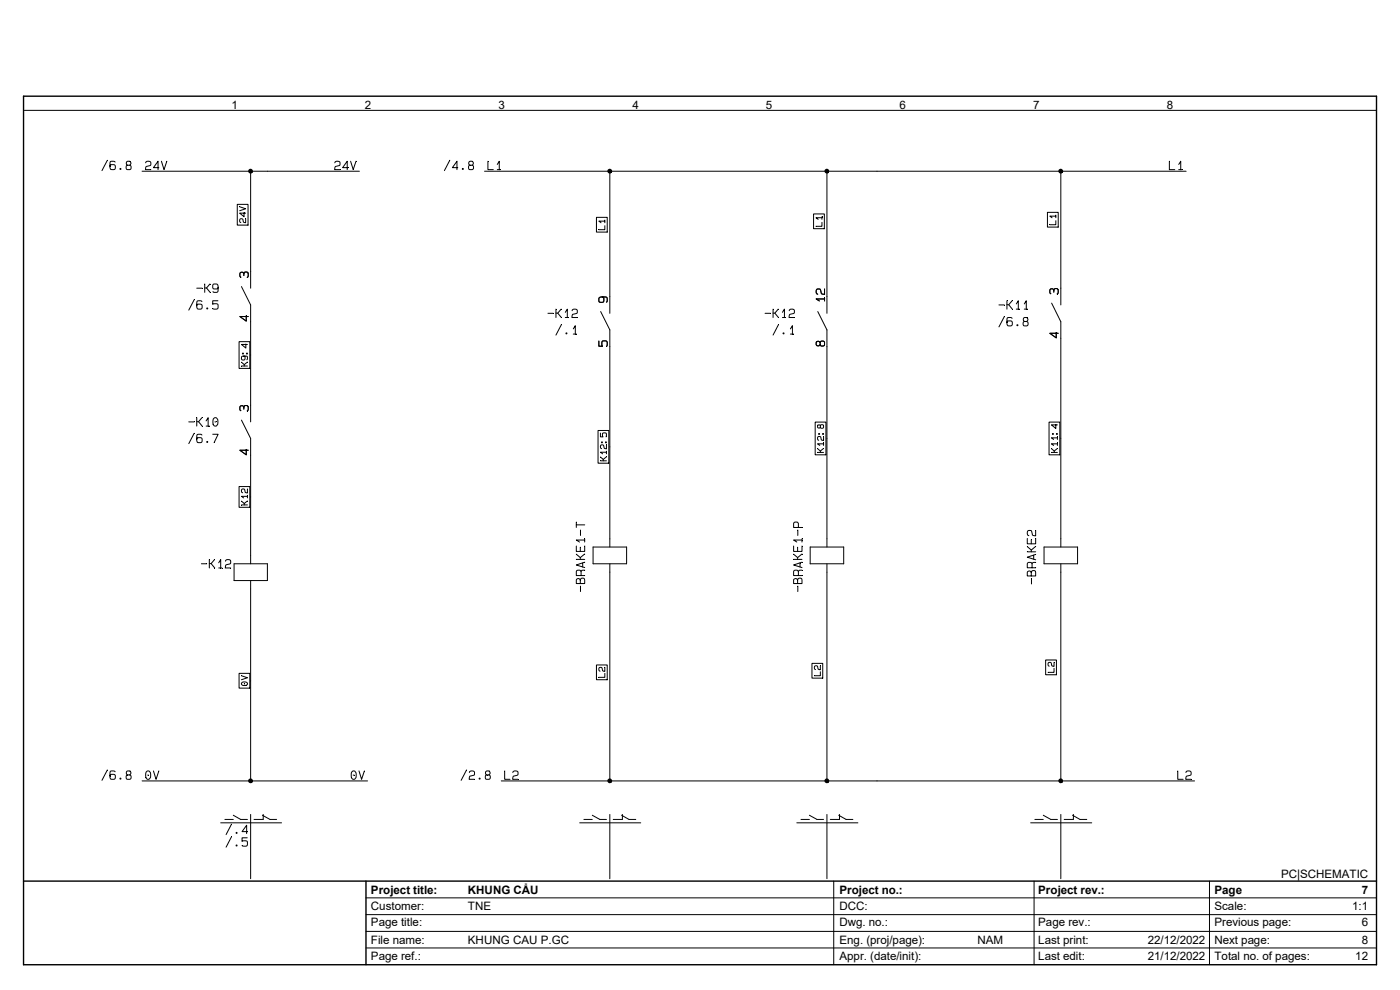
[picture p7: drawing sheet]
<svg xmlns="http://www.w3.org/2000/svg" width="297mm" height="210mm" viewBox="0 0 297 210" stroke-linecap="round" stroke-linejoin="round" font-family="sans-serif">
<path d="M5 20.4h287v184.2h-287zM5 186.9h287M77.6 186.9v17.7" fill="none" stroke="#000" stroke-width=".3"/>
<g fill="none" stroke="#000" stroke-width=".21">
<path d="M5.2 23.4h286.8M22.8 34l-1.2 2.2M24.4 34.4l-.3-.2-.7 .2a1.79 1.79 0 0 0 .1 1.5h.8l.2-.3-.1-.5-.7-.2-.2 .1-.2 .3M27.1 35.1h-.2l-.1 .3v.4l.3 .2h.4l.3-.2v-.6l-.3-.1M30.1 36.3h46.1M30.9 34.5a.56 .56 0 0 1 .9-.3 .56 .56 0 0 1 0 .9l-.8 .2-.1 .7h1.1M33.7 35.6h-1.1l.9-1.4v1.8M34.2 34.2l.6 1.8 .6-1.8M53.2 36.3v24.8M71 34.5a.56 .56 0 0 1 .9-.3 .56 .56 0 0 1 0 .9l-.7 .2-.2 .7h1.1M73.8 35.6h-1.1l1-1.4v1.8M74.4 34.2l.5 1.8 .6-1.8"/>
<path d="M95.4 34l-1.1 2.2M97.1 35.6h-1.1l.9-1.4v1.8M99.7 35.1l-.3 .1v.6l.3 .2h.5l.2-.2 .1-.4-.4-.3M102.8 36.3h148.8M103.5 34.2v1.8h1.1M105.5 34.9l.4-.7v1.8M105.5 36h.7M129.4 36.3v30.2M175.4 36.3v30.2M225 36.3v28.4M248.1 34.2v1.8h1.1M250.1 34.9l.4-.7v1.8"/>
<path d="M250.1 36h.6M50.3 43.3h2.3v4.5h-2.3zM50.8 43.9l1.3 .4-1.3 .4M51.7 58.5l-.1-.7h-.5l-.2 .7 .2 .3M51.7 58.1l.2-.4h.6l.2 .8-.2 .3M51.8 45.1v.9l-1-.8h1.3M52.1 46.4v.8l-.5-.1-.1-.6a.42 .42 0 0 0-.7 .1 .42 .42 0 0 0 .3 .6M126.5 46.1h2.3v3.1h-2.3zM128.3 47.9v.8h-1.3M128.3 46.9h-1.3l.5 .3M128.3 46.7v.5M172.6 45.4h2.3v3.1h-2.3z"/>
<path d="M174.4 47.2v.8h-1.3M174.4 46.2h-1.3l.5 .3M174.4 46v.5M222.2 45h2.3v3.2h-2.3zM224 46.8v.9h-1.3M224 45.8h-1.3l.5 .4M224 45.6v.6M41.2 63.6l-1.2 2.2M41.7 61.1h1.2M42.8 64l-.3-.2-.7 .2a1.79 1.79 0 0 0 .1 1.5h.8l.2-.3-.1-.5-.7-.2-.2 .1-.2 .3M43.4 61.1h.4l.8 .9M43.4 60.2v1.8"/>
<path d="M44.5 60.2l-.7 .9M46.2 63.8h-1.1v.8l.8-.2 .3 .2 .1 .2-.2 .7-1-.1M46.3 61l-.4 .3-.7-.2 .1-.8h.8a1.64 1.64 0 0 1 .1 1.5l-.3 .2-.7-.2M50.7 72.5h2.3v5.6h-2.3zM51.2 60.8l2 3.9v24.8M51.2 77.6h1.3M51.2 76.8l.6 .5M51.7 75.5l.2 .1v.6l-.2 .2-.4-.2v-.6l.9-.1 .3 .1-.1 .7M52.2 73v.8l-1-.7h1.3M52.2 67v1.1l-1.3-1h1.8M52.5 76.8l-.7 .5v.3M116.2 66.5h1.2"/>
<path d="M117.9 66.4h.4l.8 1M117.9 65.6v1.8M119 65.6l-.7 .8M119.1 68.9l-1.2 2.2M119.9 66.3l.5-.7v1.8M119.9 67.4h.7M121.4 65.9a.56 .56 0 0 1 .8-.3 .56 .56 0 0 1 .1 .9l-.8 .2-.2 .7h1.2M121.6 69.8l.4-.7v1.8M121.6 70.9h.7M127 72.3v1.1h.8l-.1-.8 .1-.3h.3l.7 .2-.1 .9M127.4 66.1l2 3.9v46M127.8 63l.3 .3-.2 .8-.8-.1v-.8a1.64 1.64 0 0 1 1.6-.2l.1 .3-.1 .8"/>
<path d="M162.3 66.5h1.1M164 66.4h.4l.7 1M164 65.6v1.8M165.1 65.6l-.7 .8M165.1 68.9l-1.1 2.2M166 66.3l.4-.7v1.8M166 67.4h.7M167.4 65.9a.56 .56 0 0 1 .9-.3 .56 .56 0 0 1 0 .9l-.7 .2-.2 .7h1.1M167.7 69.8l.4-.7v1.8M167.7 70.9h.7M173.5 66.1l1.9 3.9v46M174 72.7l.3-.4 .5 .1 .1 .2v.5l-.1 .3h-.6l-.2-.3"/>
<path d="M174.9 63.4h-1.8l.7 .4M174.9 61.3v1.1l-.7-.1-.2-1a.61 .61 0 0 0-.8 .2 .61 .61 0 0 0 .1 .9h.2M174.9 63.2v.6M211.9 64.7h1.2M213.1 67.1l-1.2 2.2M213.6 64.6h.4l.8 1M213.6 63.8v1.8M214.7 67.5l-.3-.1-.7 .1a1.79 1.79 0 0 0 .1 1.6h.8l.2-.3-.1-.6-.7-.1h-.3l-.1 .3M214.7 63.8l-.7 .8M215.6 64.5l.4-.7v1.8M215.6 65.6h.7M217.3 64.5l.4-.7v1.8"/>
<path d="M217.3 65.6h.7M217.4 68.2l-.3 .2v.6l.2 .1h.5l.3-.1v-.5l-.3-.3M223.1 64.3l1.9 3.9v47.8M223.6 62l-.2-.7h-.5l-.2 .8 .2 .2M223.6 61.6l.1-.3h.6l.2 .7-.2 .4M224.1 70.5v1.2l-1.4-1h1.8M40 89.5h1.2M41.2 91.9l-1.2 2.2M41.7 89.5h.4l.8 .9M41.7 88.6v1.8M42.8 92.3l-.3-.2-.7 .2a1.79 1.79 0 0 0 .1 1.6h.8l.2-.3-.1-.6-.7-.2-.2 .1-.2 .3M42.8 88.6l-.7 .9"/>
<path d="M43.7 89.3l.5-.7v1.8M43.7 90.4h.7M45.1 92.1h1.2l-.9 1.8M45.3 88.8l.3-.2a.91 .91 0 0 1 .7 .6 .91 .91 0 0 1-.2 1l-.3 .2-.3-.1a1.4 1.4 0 0 1-.2-1.5zM45.6 89.5h.2M51.2 89.1l2 3.9v26.6M51.7 86.8l-.1-.7h-.5l-.2 .8 .2 .2M51.7 86.4l.2-.3h.6l.2 .7-.2 .4M52.2 95.3v1.2l-1.3-1h1.8M126.9 91.3h2.3v7h-2.3zM127.4 91.9v.8h.5l-.1-.6 .3-.3 .5 .1v.8M127.4 97.7h1.3"/>
<path d="M127.4 96.9l.6 .6M128.7 96.9l-.7 .6v.2M128.7 95.9h-1.3l.4 .4M128.7 94.4v.8l-.5-.1-.1-.6a.42 .42 0 0 0-.7 0 .42 .42 0 0 0 .2 .7M128.7 95.7v.6M172.9 89.5h2.3v7h-2.3zM173.4 96h1.3M173.4 95.2l.6 .5M174 90.3l.3-.2 .4 .2-.1 .5h-.4l-.2-.2M174.7 95.1l-.7 .6v.3M174.7 94.1h-1.3l.5 .4M174.7 92.6v.8l-.5-.1-.1-.6a.42 .42 0 0 0-.7 .1 .42 .42 0 0 0 .3 .6"/>
<path d="M174.7 93.9v.6M222.5 89.5h2.3v7h-2.3zM223.1 96h1.2M223.1 95.2l.5 .5M224 90v.9l-.9-.8h1.2M224.3 95.1l-.7 .6v.3M224.3 94.1h-1.2l.4 .4M224.3 92.9h-1.2l.4 .3M224.3 92.7v.5M224.3 93.9v.6M42.7 119.6h1.2M44.4 119.5h.4l.8 1"/>
<path d="M44.4 118.7v1.8M45.5 118.7l-.7 .8M46.4 119.4l.4-.7v1.8M47.8 119a.56 .56 0 0 1 .9-.3 .56 .56 0 0 1 0 .9l-.7 .2-.2 .7h1.1M49.7 119.6h7v3.5h-7zM50.7 103.2h2.3v4.4h-2.3zM51.2 107.1h1.3M51.2 106.3l.6 .5M52.5 106.3l-.7 .5v.3M52.5 105.3h-1.3l.5 .3M52.5 103.7v.9l-.5-.2-.1-.6a.42 .42 0 0 0-.7 .1 .42 .42 0 0 0 .3 .6M52.5 105.1v.5"/>
<path d="M122.3 115.8v1.2h1.7v-1.2M122.3 118.7h1.7M122.3 117.6l.8 .7M122.3 110.7v1.2M122.3 111.3h1.7M123.1 116.1v.9M123.1 112.4v1.2M123.6 119.4v.9M124 119.3l-1.7 .5 1.7 .6M124 117.5l-.9 .8v.4M124 114.6h-1.7l.6 .4M124 114.3v.7"/>
<path d="M125.8 116h7.1v3.6h-7.1zM129.4 119.6v46.1M168.4 115.8v1.2h1.7v-1.2M168.4 118.7h1.7M168.4 117.6l.8 .7M169.2 116.1v.9M169.2 112.4v1.2M169.4 111.9v-.9l-.2-.2h-.7l-.1 .2v.9h1.7M169.7 119.4v.9M170.1 119.3l-1.7 .5 1.7 .6M170.1 117.5l-.9 .8v.4M170.1 114.6h-1.7l.6 .4"/>
<path d="M170.1 114.3v.7M171.9 116h7.1v3.6h-7.1zM175.4 119.6v46.1M217.9 114.2v1.2h1.8v-1.2M217.9 117.1h1.8M217.9 116l.9 .7M218.8 114.5v.9M219.3 117.8v.8M219.7 119.3h-.6l-.2 .3M219.7 117.6l-1.8 .6 1.8 .5M219.7 115.9l-.9 .8v.4M219.7 112.5v1.2l-.7-.2-.2-.9a.61 .61 0 0 0-.8 .2 .61 .61 0 0 0 .1 .8h.2"/>
<path d="M221.5 116h7.1v3.6h-7.1zM225 119.6v46.1M46.4 120.5h.7M53.2 123.1v42.6M123.1 123.1a.47 .47 0 0 1 .5-.5 .47 .47 0 0 1 .4 .5v.7h-1.7v-.9l.3-.2 .4 .2 .1 .9M123.1 124.3v1.2M123.3 122.1v-.9l-.2-.2h-.7l-.1 .2v.9h1.7M124 120.9l-.6 .1-.1 .2M169.2 123.1a.47 .47 0 0 1 .5-.5 .47 .47 0 0 1 .4 .5v.7h-1.7v-.9l.3-.2 .4 .2 .1 .9M169.2 124.3v1.2M169.4 122.1v-.9l-.2-.2h-.7l-.1 .2v.9h1.7M170.1 120.9l-.6 .1-.1 .2"/>
<path d="M218.8 121.5a.47 .47 0 0 1 .4-.5 .47 .47 0 0 1 .5 .5v.7h-1.8l.1-.9 .3-.2 .4 .2 .1 .9M218.8 122.7v1.2M218.9 120.4v-.8l-.1-.3h-.7l-.2 .3v.8h1.8M221.8 140h2.3v3.1h-2.3zM50.7 142.8h2.3v3.2h-2.3zM51.2 143.3l1.3 .5-1.3 .4M51.3 144.9a.64 .64 0 0 1 .7-.3 .64 .64 0 0 1 .5 .6 .72 .72 0 0 1-1.3-.3zM51.9 144.9v.2M126.5 141.1h2.3v3.1h-2.3zM128.3 142.8v.9h-1.3M128.3 141.6v.8l-.5-.1-.1-.6a.42 .42 0 0 0-.7 0 .42 .42 0 0 0 .3 .7M172.3 140.7h2.2v3.1h-2.2z"/>
<path d="M174 142.5v.8h-1.2M174 141.2v.9l-.4-.2-.2-.5a.42 .42 0 0 0-.6 0 .42 .42 0 0 0 .2 .6M223.6 141.8v.8h-1.3M223.6 140.5v.9l-.5-.2-.1-.6a.42 .42 0 0 0-.7 .1 .42 .42 0 0 0 .3 .6M22.8 163.3l-1.2 2.2M24.4 163.7l-.3-.2-.7 .2a1.79 1.79 0 0 0 .1 1.6h.8l.2-.3-.1-.6-.7-.1h-.2l-.2 .3M27.1 164.4h-.2l-.1 .3v.4l.3 .2h.4l.3-.2v-.6l-.3-.1M30.1 165.7h47.9M31 163.7l.3-.2a.91 .91 0 0 1 .7 .7 .91 .91 0 0 1-.2 .9l-.3 .2h-.3a1.4 1.4 0 0 1-.2-1.6zM31.3 164.4h.2M32.6 163.5l.5 1.8 .6-1.8M46.8 174.5h12.9"/>
<path d="M47.7 173.8h1.8M49.1 174.8l-1.1 2.2M49.1 177.5l-1.1 2.2M49.5 172.9l1.6 .9h1.4M52.5 177.7h-1.1v.8l.8-.1 .3 .1v.2l-.2 .8-.9-.1M52.5 176.4h-1.1l.9-1.4v1.8M53.2 172.8v13.6M55.7 172.9l1.6 .9h1.4M55.8 172.8v1h-1.9M74.6 163.7l.3-.2a.91 .91 0 0 1 .7 .7 .91 .91 0 0 1-.2 .9l-.3 .2h-.3a1.4 1.4 0 0 1-.2-1.6zM74.9 164.4h.2M76.2 163.5l.5 1.8 .6-1.8"/>
<path d="M99 163.3l-1.2 2.2M99.6 163.9a.56 .56 0 0 1 .8-.3 .56 .56 0 0 1 .1 .9l-.8 .1-.2 .7h1.2M103.3 164.4h-.2l-.1 .3v.4l.3 .2h.4l.3-.2v-.6l-.3-.1M106.3 165.7h147.1M107.1 163.5v1.8h1.1M108.8 163.9a.56 .56 0 0 1 .9-.3 .56 .56 0 0 1 0 .9l-.8 .1-.1 .7h1.1M123 174.5h12.9M123.9 173.8h1.7M125.6 172.9l1.7 .9h1.4M129.4 172.8v13.6M131.9 172.9l1.5 .9h1.5M132 172.8v1h-1.9"/>
<path d="M169 174.5h13M169.9 173.8h1.8M171.7 172.9l1.6 .9h1.4M175.4 172.8v13.6M177.9 172.9l1.6 .9h1.4M178.1 172.8v1h-2M218.7 174.5h12.9M219.5 173.8h1.8M221.3 172.9l1.6 .9h1.4M225 172.8v13.6M227.5 172.9l1.6 .9h1.4M227.7 172.8v1h-1.9"/>
<path d="M249.9 163.5v1.8h1.1M251.6 163.9a.56 .56 0 0 1 .8-.3 .56 .56 0 0 1 .1 .9l-.8 .1-.2 .7h1.2M77.6 194h214.2M77.6 197.6h214.2M77.6 190.5h214.4M176.9 186.9v17.7M219.4 186.9v17.7M256.6 186.9v17.7M77.6 201.1h214.2"/>
<circle cx="25.5" cy="35.8" r=".11"/>
<circle cx="27.3" cy="34.6" r=".49"/>
<circle cx="98.2" cy="35.8" r=".11"/>
<circle cx="99.9" cy="34.6" r=".49"/>
<circle cx="44" cy="65.4" r=".11"/>
<circle cx="51.5" cy="75" r=".11"/>
<circle cx="52.4" cy="75" r=".11"/>
<circle cx="120.2" cy="70.7" r=".11"/>
<circle cx="166.2" cy="70.7" r=".11"/>
<circle cx="173.5" cy="72.9" r=".49"/>
<circle cx="215.8" cy="69" r=".11"/>
<circle cx="217.6" cy="67.8" r=".49"/>
<circle cx="44" cy="93.7" r=".11"/>
<circle cx="127.7" cy="93.8" r=".11"/>
<circle cx="128.5" cy="93.8" r=".11"/>
<circle cx="173.7" cy="90.5" r=".35"/>
<circle cx="173.8" cy="92.1" r=".11"/>
<circle cx="174.6" cy="92.1" r=".11"/>
<circle cx="223.4" cy="92.1" r=".11"/>
<circle cx="224.2" cy="92.1" r=".11"/>
<circle cx="25.5" cy="165.2" r=".11"/>
<circle cx="27.3" cy="163.9" r=".49"/>
<circle cx="50.2" cy="176.7" r=".11"/>
<circle cx="50.2" cy="179.3" r=".11"/>
<circle cx="101.7" cy="165.2" r=".11"/>
<circle cx="103.5" cy="163.9" r=".49"/>
</g>
<g fill="none" stroke="#000" stroke-width=".55">
<circle cx="53.1" cy="36.3" r=".23"/>
<circle cx="129.3" cy="36.3" r=".23"/>
<circle cx="175.4" cy="36.3" r=".23"/>
<circle cx="225" cy="36.3" r=".23"/>
<circle cx="53.1" cy="165.6" r=".23"/>
<circle cx="129.3" cy="165.6" r=".23"/>
<circle cx="175.4" cy="165.6" r=".23"/>
<circle cx="225" cy="165.6" r=".23"/>
</g>
<g font-size="2.5">
<text x="49.1" y="23">1</text>
<text x="77.4" y="23">2</text>
<text x="105.8" y="23">3</text>
<text x="134.2" y="23">4</text>
<text x="162.5" y="23">5</text>
<text x="190.8" y="23">6</text>
<text x="219.2" y="23">7</text>
<text x="247.5" y="23">8</text>
<text x="78.7" y="189.6">Project title:</text>
<text x="99.3" y="189.6">KHUNG CẨU</text>
<text x="178.1" y="189.6">Project no.:</text>
<text x="220.3" y="189.6">Project rev.:</text>
<text x="257.6" y="189.6">Page</text>
<text x="271.8" y="186.2">PC|SCHEMATIC</text>
<text x="288.9" y="189.6">7</text>
<text x="78.7" y="193.1">Customer:</text>
<text x="78.7" y="196.5">Page title:</text>
<text x="99.3" y="193.1">TNE</text>
<text x="178.1" y="196.5">Dwg. no.:</text>
<text x="178.1" y="193.1">DCC:</text>
<text x="220.3" y="196.5">Page rev.:</text>
<text x="257.6" y="196.5">Previous page:</text>
<text x="257.6" y="193.1">Scale:</text>
<text x="286.8" y="193.1">1:1</text>
<text x="288.9" y="196.5">6</text>
<text x="78.7" y="200.2">File name:</text>
<text x="78.7" y="203.6">Page ref.:</text>
<text x="99.3" y="200.2">KHUNG CAU P.GC</text>
<text x="178.1" y="203.6">Appr. (date/init):</text>
<text x="178.1" y="200.2">Eng. (proj/page):</text>
<text x="207.4" y="200.2">NAM</text>
<text x="220.3" y="200.2">Last print:</text>
<text x="220.3" y="203.6">Last edit:</text>
<text x="243.5" y="203.6">21/12/2022</text>
<text x="243.5" y="200.2">22/12/2022</text>
<text x="257.6" y="200.2">Next page:</text>
<text x="257.6" y="203.6">Total no. of pages:</text>
<text x="287.5" y="203.6">12</text>
<text x="288.9" y="200.2">8</text>
</g>
</svg>
